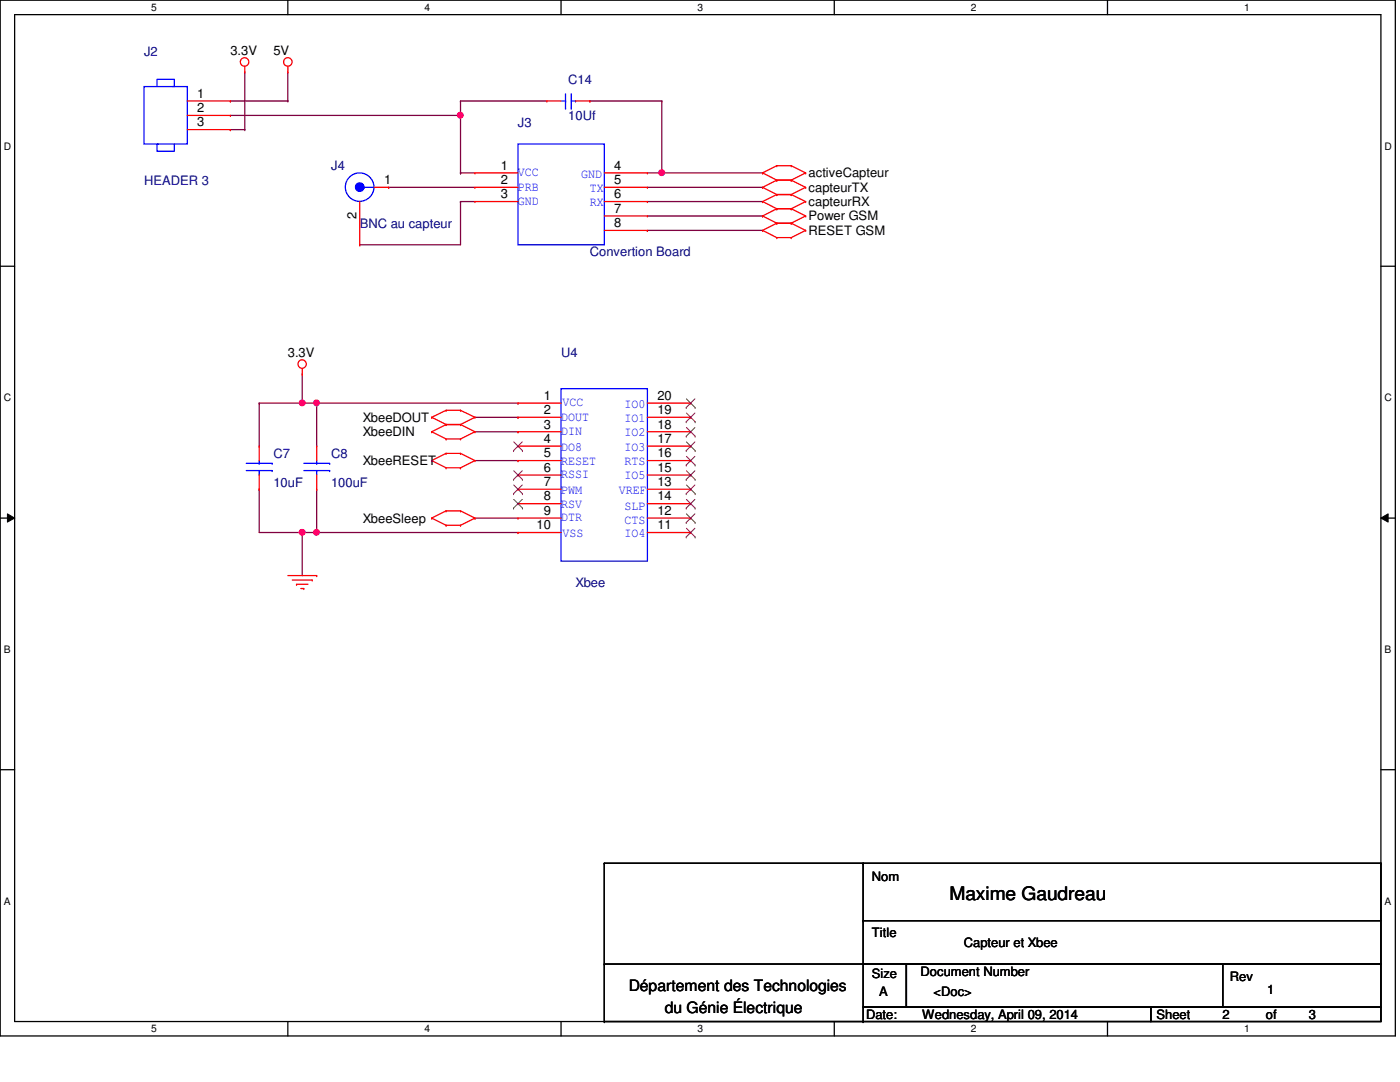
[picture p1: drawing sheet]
<svg xmlns="http://www.w3.org/2000/svg" width="279mm" height="216mm" viewBox="0 0 279 216" stroke-linecap="round" stroke-linejoin="round" font-family="sans-serif">
<path d="M0 0h278.5v206.7h-278.5zM2.9 2.9h272.7v200.9h-272.7z" fill="none" stroke="#000" stroke-width=".25"/>
<g fill="#fff">
<path d="M30.2 .3h1.1v2.3h-1.1z"/>
<path d="M30.2 204.1h1.1v2.3h-1.1z"/>
</g>
<path d="M57.4 0v2.9M57.4 203.8v2.9" fill="none" stroke="#000" stroke-width=".25"/>
<g fill="#fff">
<path d="M84.7 .3h1.1v2.3h-1.1z"/>
<path d="M84.7 204.1h1.1v2.3h-1.1z"/>
</g>
<path d="M112 0v2.9M112 203.8v2.9" fill="none" stroke="#000" stroke-width=".25"/>
<g fill="#fff">
<path d="M139.2 .3h1.1v2.3h-1.1z"/>
<path d="M139.2 204.1h1.1v2.3h-1.1z"/>
</g>
<path d="M166.5 0v2.9M166.5 203.8v2.9" fill="none" stroke="#000" stroke-width=".25"/>
<g fill="#fff">
<path d="M193.8 .3h1.1v2.3h-1.1z"/>
<path d="M193.8 204.1h1.1v2.3h-1.1z"/>
</g>
<path d="M221 0v2.9M221 203.8v2.9" fill="none" stroke="#000" stroke-width=".25"/>
<g fill="#fff">
<path d="M248.3 .3h1.1v2.3h-1.1z"/>
<path d="M248.3 204.1h1.1v2.3h-1.1z"/>
<path d="M.8 28h1.4v2.3h-1.4z"/>
<path d="M276.3 28h1.4v2.3h-1.4z"/>
<path d="M.8 78.2h1.4v2.3h-1.4z"/>
<path d="M276.3 78.2h1.4v2.3h-1.4z"/>
</g>
<path d="M0 53.1h2.9M275.6 53.1h2.9" fill="none" stroke="#000" stroke-width=".25"/>
<g fill="#fff">
<path d="M.8 128.5h1.3v2.2h-1.3z"/>
<path d="M276.3 128.5h1.3v2.2h-1.3z"/>
</g>
<path d="M0 103.4h2.9M275.6 103.4h2.9" fill="none" stroke="#000" stroke-width=".25"/>
<path d="M1.5 102.5l1.4 .9-1.4 .8zM275.6 103.4l1.4-.9v1.7z" fill="#000"/>
<path d="M1.5 102.5l1.4 .9-1.4 .8zM275.6 103.4l1.4-.9v1.7z" fill="none" stroke="#000" stroke-width=".2"/>
<g fill="#fff">
<path d="M.8 178.7h1.3v2.2h-1.3z"/>
<path d="M276.3 178.7h1.3v2.2h-1.3z"/>
</g>
<path d="M0 153.6h2.9M275.6 153.6h2.9" fill="none" stroke="#000" stroke-width=".25"/>
<path d="M77.6 37.4h.1M77.6 37.4h17.2M91.9 34.5h.1M91.9 34.5h2.9M71.8 48.9h.1M91.9 40.2h.1M91.9 40.2v8.7h-20.1M91.9 40.2h2.9M60.3 74.7h.1M60.3 74.7v5.7M60.3 106.3h.1M60.3 106.3v8.6" fill="none" stroke="#800040" stroke-width=".25"/>
<circle cx="60.3" cy="80.4" r=".56" fill="#f0f"/>
<circle cx="60.3" cy="80.4" r=".56" fill="none" stroke="#f0f" stroke-width=".25"/>
<g fill="none" stroke="#800040" stroke-width=".25">
<path d="M46 23h45.9M91.9 23h.1M129.2 37.4h23M152.2 37.4h.1M129.2 40.2h23M152.2 40.2h.1M94.8 83.3h8.6M94.8 86.1h8.6M94.8 91.9h8.6M103.4 83.3h.1M103.4 86.1h.1M103.4 91.9h.1"/>
<path d="M94.8 103.4h.1M94.8 103.4h8.6"/>
</g>
<circle cx="91.9" cy="23" r=".56" fill="#f0f"/>
<circle cx="91.9" cy="23" r=".56" fill="none" stroke="#f0f" stroke-width=".25"/>
<path d="M91.9 34.5h.1M91.9 23v11.5M51.7 80.4h.1M51.7 97.6h.1M51.7 80.4v8.6M51.7 97.6v8.7h8.6M51.7 80.4h8.6M60.3 80.4h.1M60.3 106.3h.1" fill="none" stroke="#800040" stroke-width=".25"/>
<circle cx="60.3" cy="106.2" r=".56" fill="#f0f"/>
<circle cx="60.3" cy="106.2" r=".56" fill="none" stroke="#f0f" stroke-width=".25"/>
<path d="M60.3 80.4h43.1M63.2 80.4h.1M63.2 80.4v8.6M103.4 80.4h.1M60.3 106.3h2.9M63.2 106.3h.1" fill="none" stroke="#800040" stroke-width=".25"/>
<circle cx="63.2" cy="80.4" r=".56" fill="#f0f"/>
<circle cx="63.2" cy="80.4" r=".56" fill="none" stroke="#f0f" stroke-width=".25"/>
<path d="M63.2 97.6v8.7M63.2 106.3h.1" fill="none" stroke="#800040" stroke-width=".25"/>
<circle cx="63.2" cy="106.2" r=".56" fill="#f0f"/>
<circle cx="63.2" cy="106.2" r=".56" fill="none" stroke="#f0f" stroke-width=".25"/>
<g fill="none" stroke="#800040" stroke-width=".25">
<path d="M48.9 14.4v11.5M57.4 14.4v5.8M46 25.9h.1M46 20.2h.1M46 25.9h2.9M46 20.2h11.4M48.9 25.9h.1M57.4 20.2h.1M132.1 20.2h.1M132.1 20.2v14.3h20.1M152.2 34.5h.1M129.2 46h.1"/>
<path d="M129.2 43.1h23M129.2 46h23M152.2 43.1h.1M63.2 106.3h40.2M103.4 106.3h.1"/>
</g>
<circle cx="132.1" cy="34.5" r=".56" fill="#f0f"/>
<circle cx="132.1" cy="34.5" r=".56" fill="none" stroke="#f0f" stroke-width=".25"/>
<path d="M91.9 20.2h.1M91.9 23h.1M91.9 20.2h17.2M91.9 20.2v2.8M117.7 20.2h.1M117.7 20.2h14.4M129.2 34.5h2.9M132.1 34.5h.1" fill="none" stroke="#800040" stroke-width=".25"/>
<g fill="none" stroke="#f00" stroke-width=".25">
<path d="M48.9 14.4h.1M48.9 13.3v1.1M57.4 14.4h.1M57.4 13.3v1.1M152.2 37.4h.1M152.2 34.5h.1M152.2 37.4l2.8 1.4M152.2 34.5l2.8 1.4M155 35.9h.1M155 38.8h.1M155 33.1h.1M155 35.9l-2.8 1.5"/>
<path d="M155 35.9h2.9M155 38.8h2.9M155 38.8l-2.8 1.4M155 33.1l-2.8 1.4M155 33.1h2.9M157.9 35.9h.1M157.9 38.8h.1M157.9 33.1h.1M157.9 35.9l2.9 1.5M157.9 38.8l2.9 1.4M157.9 33.1l2.9 1.4M160.8 37.4h.1"/>
<path d="M160.8 34.5h.1M160.8 37.4l-2.9 1.4M160.8 34.5l-2.9 1.4M152.2 40.2h.1M152.2 43.1h.1M152.2 46h.1M152.2 40.2l2.8 1.5M152.2 43.1l2.8 1.4M152.2 46l2.8 1.4M155 41.7h.1M155 44.5h.1M155 47.4h.1"/>
<path d="M155 41.7h2.9M155 41.7l-2.8 1.4M155 44.5h2.9M155 44.5l-2.8 1.5M155 47.4h2.9M157.9 41.7h.1M157.9 44.5h.1M157.9 47.4h.1M157.9 41.7l2.9 1.4M157.9 44.5l2.9 1.5M160.8 40.2h.1M160.8 43.1h.1"/>
<path d="M160.8 46h.1M160.8 40.2l-2.9 1.5M160.8 43.1l-2.9 1.4M160.8 46l-2.9 1.4M60.3 74.7h.1M60.3 73.5v1.2M51.7 89h.1M51.7 97.6h.1M51.7 89v2.9M51.7 94.8v2.8M86.1 83.3h.1M86.1 86.1h.1"/>
<path d="M86.1 91.9h.1M86.1 83.3l2.9 1.4M86.1 86.1l2.9 1.5M86.1 91.9l2.9 1.4M89 81.9h.1M89 84.7h.1M89 87.6h.1M89 90.5h.1M89 93.3h.1M89 81.9l-2.9 1.4M89 81.9h2.9M89 84.7h2.9"/>
<path d="M89 84.7l-2.9 1.4M89 87.6h2.9M89 90.5l-2.9 1.4M89 90.5h2.9M89 93.3h2.9M91.9 81.9h.1M91.9 84.7h.1M91.9 87.6h.1M91.9 90.5h.1M91.9 93.3h.1M91.9 81.9l2.9 1.4M91.9 84.7l2.9 1.4"/>
<path d="M91.9 90.5l2.9 1.4M94.8 83.3h.1M94.8 86.1h.1M94.8 91.9h.1M94.8 83.3l-2.9 1.4M94.8 86.1l-2.9 1.5M94.8 91.9l-2.9 1.4M103.4 83.3h.1M103.4 89h.1M103.4 94.8h.1M103.4 80.4h.1M103.4 86.1h.1"/>
<path d="M103.4 91.9h.1M103.4 97.6h.1M103.4 83.3h8.6M103.4 89h8.6M103.4 94.8h8.6M103.4 91.9h8.6M103.4 86.1h8.6M103.4 80.4h8.6M103.4 97.6h8.6M129.2 83.3h8.6M129.2 89h8.6M129.2 94.8h8.6"/>
<path d="M129.2 91.9h8.6M129.2 86.1h8.6M129.2 80.4h8.6M129.2 97.6h8.6M137.8 91.9h.1M137.8 86.1h.1M137.8 80.4h.1M137.8 97.6h.1M137.8 94.8h.1M137.8 89h.1M137.8 83.3h.1M57.4 114.9h5.8"/>
<path d="M58.3 115.7h4M59.2 116.6h.1M59.2 116.6h2.3M60 117.4h.6M60.6 117.4h.1M62.3 115.7h.1M63.2 114.9h.1M86.1 103.4h.1M86.1 103.4l2.9 1.4M89 101.9h.1M89 104.8h.1M89 101.9l-2.9 1.5"/>
<path d="M89 101.9h2.9M89 104.8h2.9M91.9 101.9h.1M91.9 104.8h.1M91.9 101.9l2.9 1.5M94.8 103.4h.1M94.8 103.4l-2.9 1.4M103.4 100.5h.1M103.4 106.3h.1M103.4 103.4h.1M103.4 100.5h8.6M103.4 106.3h8.6"/>
<path d="M103.4 103.4h8.6M129.2 100.5h8.6M129.2 106.3h8.6M129.2 103.4h8.6M137.8 103.4h.1M137.8 100.5h.1M137.8 106.3h.1"/>
<circle cx="48.8" cy="12.4" r=".85"/>
<circle cx="57.4" cy="12.4" r=".85"/>
<circle cx="60.3" cy="72.6" r=".84"/>
</g>
<g fill="none" stroke="#000" stroke-width=".25">
<path d="M120.6 172.3h.1M120.6 172.3h155M120.6 172.3v31.5M172.3 172.3h.1M172.3 172.3v11.4M275.6 172.3h.1M275.6 172.3v11.4M120.6 192.4h.1M120.6 192.4h51.7M172.3 183.7h103.3v8.7h-103.3zM172.3 192.4h8.6v8.6h-8.6zM172.3 183.7h.1"/>
<path d="M180.9 192.4h63.1v8.6h-63.1zM244 192.4h31.6v8.6h-31.6zM120.6 203.8h.1M120.6 203.8h51.7M172.3 201h57.4v2.8h-57.4zM172.3 203.8h.1M229.7 201h45.9v2.8h-45.9z"/>
</g>
<path d="M112 77.6h17.2v34.4h-17.2zM49.1 93.9h5.2M49.1 92.5h5.2M51.7 92.5h.1M51.7 93.9h.1M51.7 91.9v.6M51.7 93.9v.9M54.3 93.9h.1M54.3 92.5h.1" fill="none" stroke="#00f" stroke-width=".25"/>
<g fill="none" stroke="#804000" stroke-width=".2">
<path d="M137 79.6l1.7 1.7M138.7 79.6l-1.8 1.7M102.5 89.9h.1M102.5 95.7h.1M102.5 98.5h.1M102.5 88.2l1.8 1.7M102.5 93.9l1.8 1.8M102.5 99.7l1.8 1.7M102.5 96.8l1.8 1.7M104.2 88.2l-1.7 1.7M104.2 93.9l-1.7 1.8M104.2 99.7l-1.7 1.7"/>
<path d="M104.2 96.8l-1.7 1.7M104.3 89.9h.1M104.3 95.7h.1M104.3 98.5h.1M136.9 92.8h.1M136.9 87h.1M136.9 81.3h.1M136.9 98.5h.1M136.9 95.7h.1M136.9 89.9h.1M136.9 84.2h.1M137 99.7l1.7 1.7"/>
<path d="M137 91.1l1.7 1.7M137 85.3l1.7 1.7M137 96.8l1.7 1.7M137 93.9l1.7 1.8M137 88.2l1.7 1.7M137 82.4l1.7 1.8M138.7 99.7l-1.8 1.7M138.7 91.1l-1.8 1.7M138.7 85.3l-1.8 1.7M138.7 96.8l-1.8 1.7M138.7 93.9l-1.8 1.8M138.7 88.2l-1.8 1.7"/>
<path d="M138.7 82.4l-1.8 1.8M138.7 92.8h.1M138.7 87h.1M138.7 81.3h.1M138.7 98.5h.1M138.7 95.7h.1M138.7 89.9h.1M138.7 84.2h.1M102.5 101.4h.1M104.3 101.4h.1M136.9 104.3h.1M136.9 101.4h.1"/>
<path d="M136.9 107.1h.1M137 102.5l1.7 1.8M137 105.4l1.7 1.7M138.7 102.5l-1.8 1.8M138.7 105.4l-1.8 1.7M138.7 104.3h.1M138.7 101.4h.1M138.7 107.1h.1"/>
</g>
<circle cx="71.8" cy="37.3" r=".85" fill="#00f"/>
<g fill="none" stroke="#00f" stroke-width=".25">
<path d="M28.7 17.3h8.7v11.4h-8.7zM31.3 17.3v-1.5h3.5v1.5h-.3M112.9 18.7v2.9M114 18.7v2.9M31.6 28.7h-.3v1.5h3.5v-1.5M72.7 37.4h.1M72.7 37.4h2M103.4 28.7h17.2v20.2h-17.2zM112 20.2h.9M112.9 21.6h.1M112.9 20.2h.1M114 21.6h.1"/>
<path d="M114 20.2h.9M114.9 20.2h.1M60.6 93.9h5.2M60.6 92.5h5.2M63.2 92.5h.1M63.2 93.9h.1M63.2 91.9v.6M63.2 93.9v.9M65.8 93.9h.1M65.8 92.5h.1"/>
<circle cx="71.8" cy="37.3" r="2.85"/>
<circle cx="71.8" cy="37.3" r=".85"/>
</g>
<g fill="none" stroke="#f00" stroke-width=".25">
<path d="M37.4 20.2h8.6M37.4 23h8.6M37.4 25.9h8.6M46 20.2h.1M46 23h.1M46 25.9h.1M74.7 37.4h2.9M77.6 37.4h.1M94.8 37.4h.1M94.8 34.5h.1M94.8 37.4h8.6M94.8 34.5h8.6"/>
<path d="M109.1 20.2h.1M109.1 20.2h2.9M114.9 20.2h2.8M117.7 20.2h.1M120.6 37.4h8.6M120.6 34.5h8.6M129.2 34.5h.1M129.2 37.4h.1M71.8 48.9h.1M71.8 40.2v8.7M94.8 40.2h.1M94.8 40.2h8.6"/>
<path d="M120.6 40.2h8.6M120.6 43.1h8.6M120.6 46h8.6M129.2 40.2h.1M129.2 43.1h.1M129.2 46h.1M63.2 89h.1M63.2 97.6h.1M63.2 89v2.9M63.2 94.8v2.8"/>
</g>
<circle cx="60.3" cy="80.4" r=".56" fill="#f0f"/>
<circle cx="60.3" cy="80.4" r=".56" fill="none" stroke="#f0f" stroke-width=".25"/>
<circle cx="91.9" cy="23" r=".56" fill="#f0f"/>
<circle cx="91.9" cy="23" r=".56" fill="none" stroke="#f0f" stroke-width=".25"/>
<circle cx="60.3" cy="106.2" r=".56" fill="#f0f"/>
<circle cx="60.3" cy="106.2" r=".56" fill="none" stroke="#f0f" stroke-width=".25"/>
<circle cx="63.2" cy="80.4" r=".56" fill="#f0f"/>
<circle cx="63.2" cy="80.4" r=".56" fill="none" stroke="#f0f" stroke-width=".25"/>
<circle cx="63.2" cy="106.2" r=".56" fill="#f0f"/>
<circle cx="63.2" cy="106.2" r=".56" fill="none" stroke="#f0f" stroke-width=".25"/>
<circle cx="132.1" cy="34.5" r=".56" fill="#f0f"/>
<circle cx="132.1" cy="34.5" r=".56" fill="none" stroke="#f0f" stroke-width=".25"/>
<text font-size="3.7" x="189.5" y="179.6">Maxime Gaudreau</text>
<g font-size="3.1">
<text x="125.5" y="197.7">Département des Technologies</text>
<text x="132.7" y="202.1">du Génie Électrique</text>
</g>
<g font-size="2.6" fill="#000080">
<text x="28.7" y="11.3">J2</text>
<text x="113.4" y="16.7">C14</text>
<text x="113.4" y="23.9">10Uf</text>
<text x="103.4" y="25.4">J3</text>
<text x="66.1" y="34">J4</text>
<text x="28.7" y="36.8">HEADER 3</text>
<text x="71.8" y="45.4">BNC au capteur</text>
<text x="117.7" y="51.2">Convertion Board</text>
<text x="112" y="71.2">U4</text>
<text x="54.6" y="91.4">C7</text>
<text x="66.1" y="91.4">C8</text>
<text x="54.6" y="97.1">10uF</text>
<text x="66.1" y="97.1">100uF</text>
<text x="114.9" y="117.2">Xbee</text>
</g>
<g font-size="2.6">
<text x="46" y="11">3.3V</text>
<text x="54.6" y="11">5V</text>
<text x="39.4" y="19.5">1</text>
<text x="39.4" y="22.4">2</text>
<text x="39.4" y="25.2">3</text>
<text x="99.9" y="33.9">1</text>
<text x="122.6" y="33.9">4</text>
<text x="161.4" y="35.4">activeCapteur</text>
<text x="76.7" y="36.7">1</text>
<text x="99.9" y="36.7">2</text>
<text x="99.9" y="39.6">3</text>
<text x="122.6" y="39.6">6</text>
<text x="122.6" y="36.7">5</text>
<text x="161.4" y="38.3">capteurTX</text>
<text x="161.4" y="41.1">capteurRX</text>
<text x="71.2" y="43.6" transform="rotate(-90 71.2 43.6)">2</text>
<text x="122.6" y="42.5">7</text>
<text x="122.6" y="45.3">8</text>
<text x="161.4" y="44">Power GSM</text>
<text x="161.4" y="46.9">RESET GSM</text>
<text x="57.4" y="71.2">3.3V</text>
<text x="108.5" y="82.6">2</text>
<text x="108.5" y="79.8">1</text>
<text x="131.2" y="79.8">20</text>
<text x="131.2" y="82.6">19</text>
<text x="72.4" y="84.2">XbeeDOUT</text>
<text x="72.4" y="87">XbeeDIN</text>
<text x="108.5" y="88.4">4</text>
<text x="108.5" y="85.5">3</text>
<text x="131.2" y="85.5">18</text>
<text x="131.2" y="88.4">17</text>
<text x="72.4" y="92.8">XbeeRESET</text>
<text x="108.5" y="94.1">6</text>
<text x="108.5" y="91.3">5</text>
<text x="131.2" y="91.3">16</text>
<text x="131.2" y="94.1">15</text>
<text x="108.5" y="99.9">8</text>
<text x="108.5" y="97">7</text>
<text x="131.2" y="99.9">14</text>
<text x="131.2" y="97">13</text>
<text x="72.4" y="104.3">XbeeSleep</text>
<text x="107.1" y="105.6">10</text>
<text x="108.5" y="102.7">9</text>
<text x="131.2" y="102.7">12</text>
<text x="131.2" y="105.6">11</text>
<text x="174" y="175.7">Nom</text>
<text x="174" y="186.9">Title</text>
<text x="192.4" y="188.9">Capteur et Xbee</text>
<text x="174" y="195.2">Size</text>
<text x="183.7" y="194.7">Document Number</text>
<text x="245.4" y="195.8">Rev</text>
<text x="172.8" y="203.3">Date:</text>
<text x="175.4" y="198.7">A</text>
<text x="184" y="203.3">Wednesday, April 09, 2014</text>
<text x="186.3" y="198.7">&lt;Doc&gt;</text>
<text x="230.8" y="203.3">Sheet</text>
<text x="244" y="203.3">2</text>
<text x="252.6" y="203.3">of</text>
<text x="252.9" y="198.4">1</text>
<text x="261.2" y="203.3">3</text>
</g>
<g font-size="2.6" fill="#00f">
<text x="103.4" y="35.1">VCC</text>
<text x="116" y="35.4">GND</text>
<text x="103.4" y="40.9">GND</text>
<text x="103.4" y="38">PRB</text>
<text x="117.7" y="38.3">TX</text>
<text x="117.7" y="41.1">RX</text>
<text x="112" y="83.9">DOUT</text>
<text x="112.3" y="81.1">VCC</text>
<text x="124.6" y="81.3">IO0</text>
<text x="112" y="86.8">DIN</text>
<text x="112" y="90">DO8</text>
<text x="124.6" y="90">IO3</text>
<text x="124.6" y="87.1">IO2</text>
<text x="124.6" y="84.2">IO1</text>
<text x="112" y="92.8">RESET</text>
<text x="112" y="95.4">RSSI</text>
<text x="124.6" y="95.7">IO5</text>
<text x="124.6" y="92.8">RTS</text>
<text x="112" y="98.6">PWM</text>
<text x="112" y="101.4">RSV</text>
<text x="123.5" y="98.6">VREF</text>
<text x="124.6" y="101.7">SLP</text>
<text x="112" y="104">DTR</text>
<text x="112.3" y="107.2">VSS</text>
<text x="124.6" y="107.2">IO4</text>
<text x="124.6" y="104.6">CTS</text>
</g>
<g font-size="2">
<text x="30.2" y="2.2">5</text>
<text x="84.7" y="2.2">4</text>
<text x="139.2" y="2.2">3</text>
<text x="193.8" y="2.2">2</text>
<text x="248.3" y="2.2">1</text>
<text x=".8" y="29.8">D</text>
<text x="276.3" y="29.8">D</text>
<text x=".8" y="80.1">C</text>
<text x="276.3" y="80.1">C</text>
<text x=".8" y="130.3">B</text>
<text x="276.3" y="130.3">B</text>
<text x=".8" y="180.5">A</text>
<text x="276.3" y="180.5">A</text>
<text x="30.2" y="206">5</text>
<text x="84.7" y="206">4</text>
<text x="139.2" y="206">3</text>
<text x="193.8" y="206">2</text>
<text x="248.3" y="206">1</text>
</g>
</svg>
